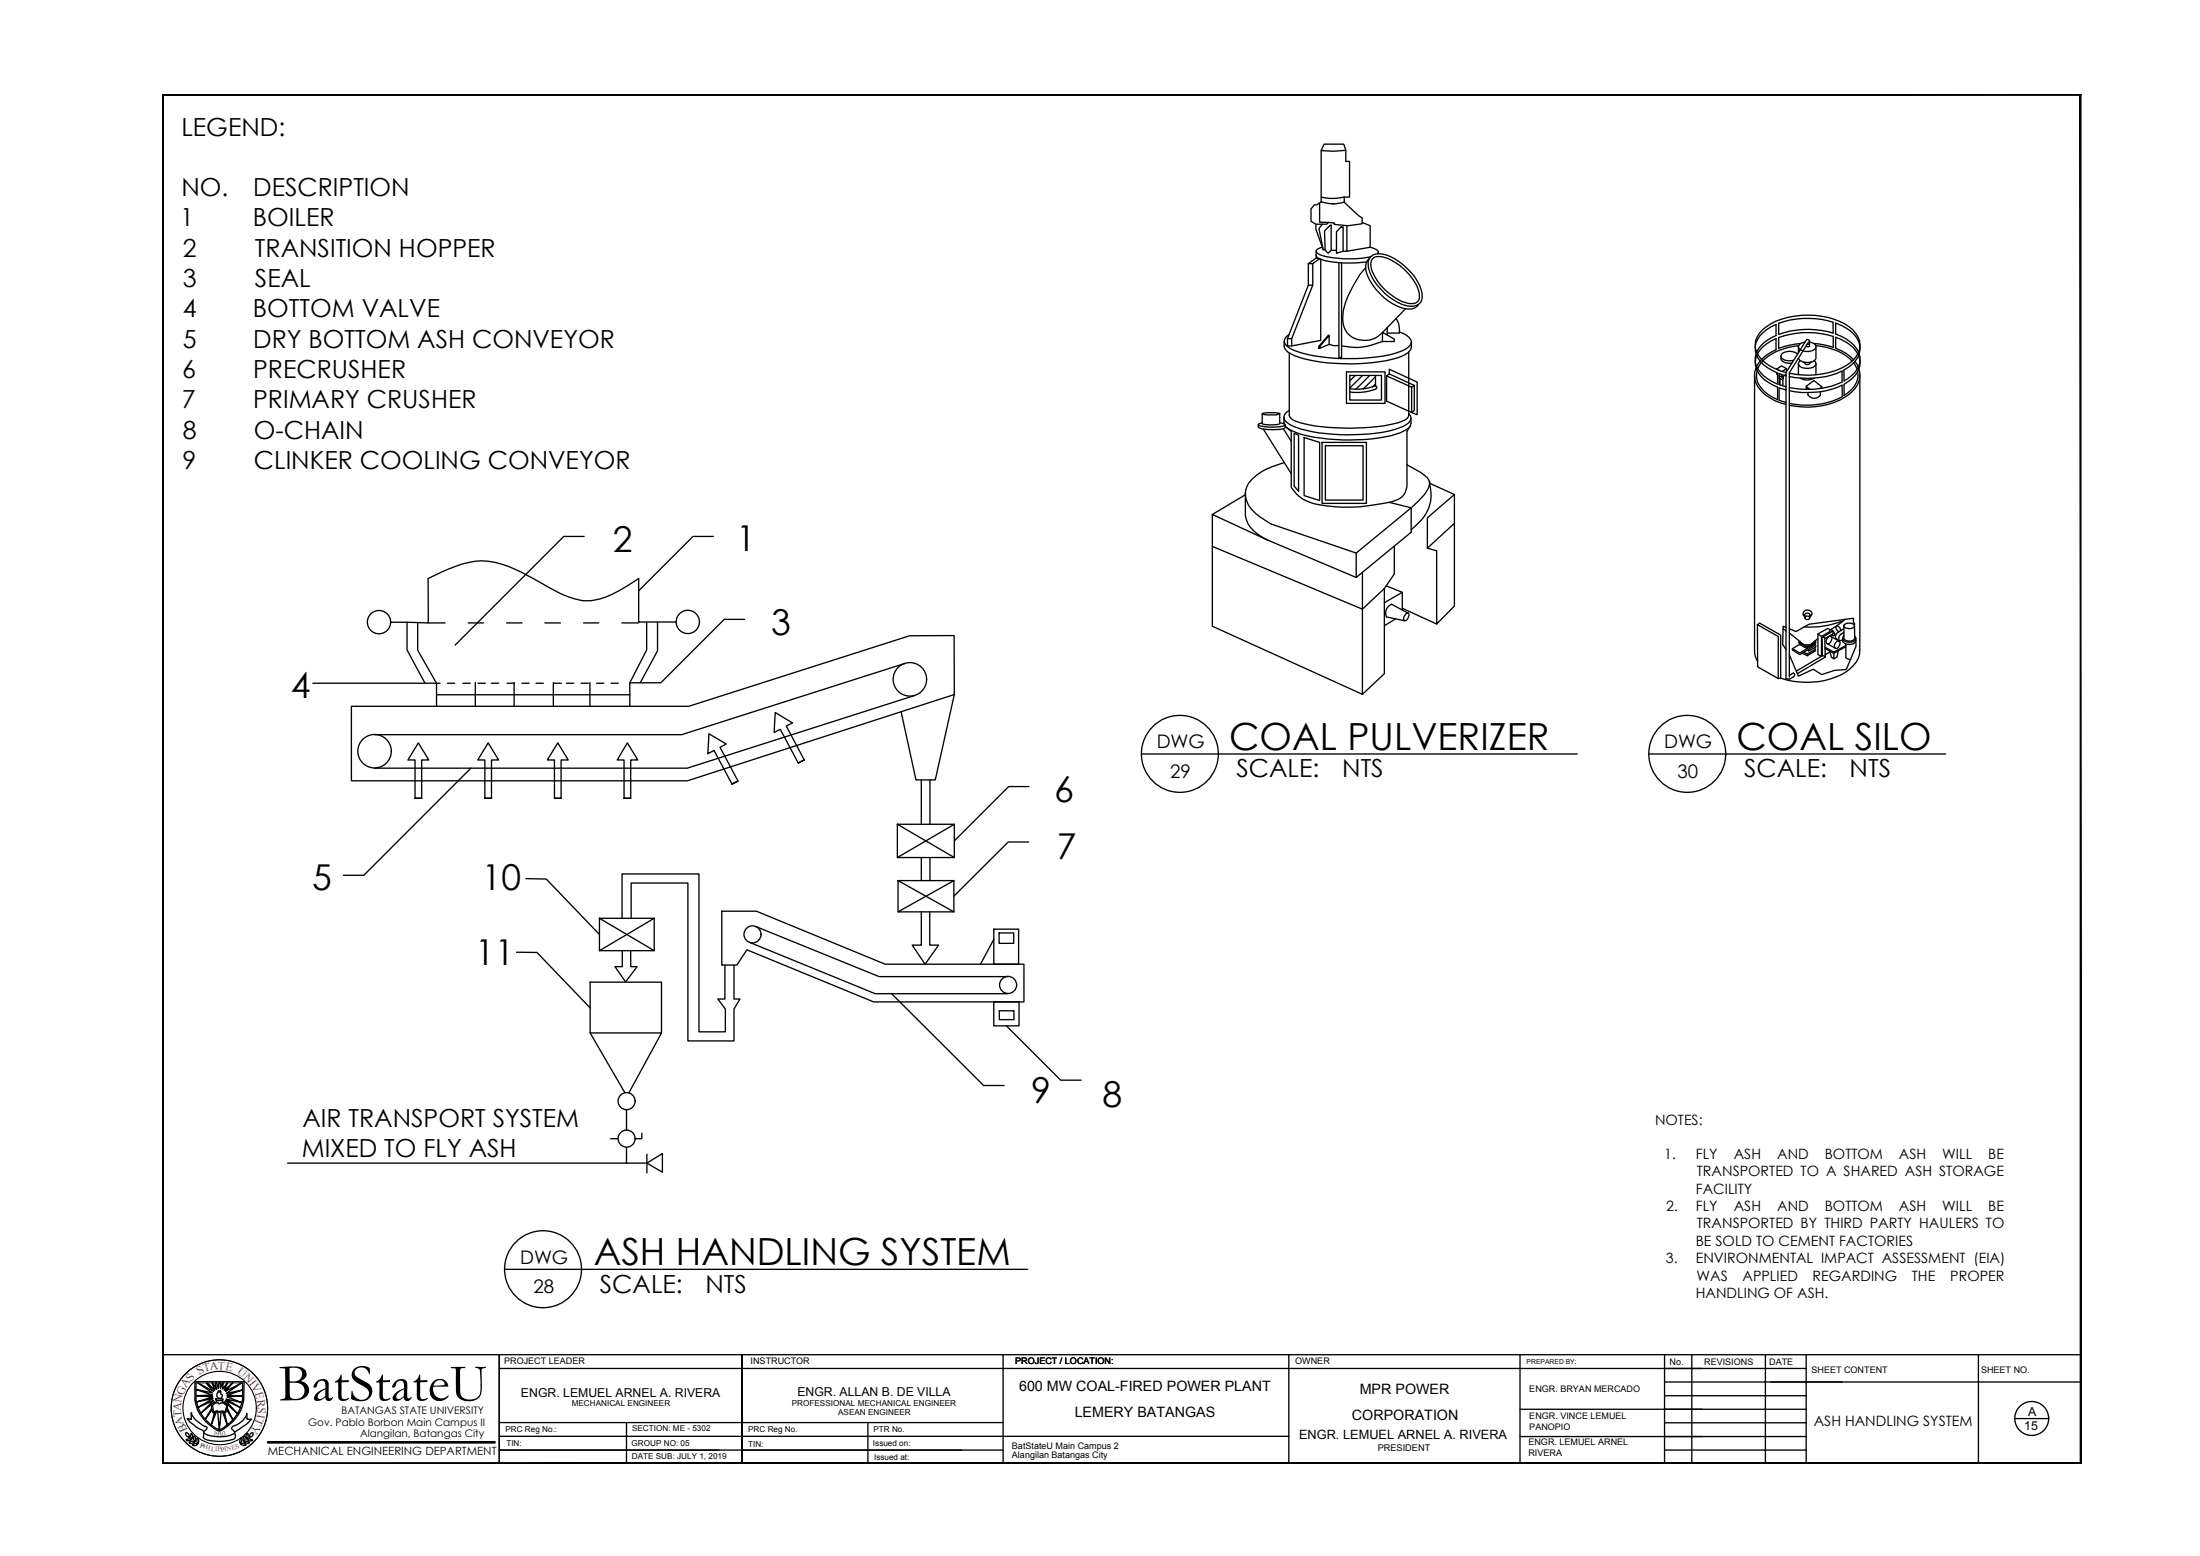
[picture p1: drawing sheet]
<svg xmlns="http://www.w3.org/2000/svg" width="420mm" height="297mm" viewBox="0 0 420 297" stroke-linecap="round" stroke-linejoin="round" font-family="sans-serif">
<!-- layer: WALL -->
<path d="M31 279.4h366.4l-.1-.2zM31.2 279.2h366.1l-366.3 .2zM31 18v261.4l.2-.2zM31 18l.2 .2v261zM31 18l.2 .2 366.2-.2zM31.2 18.2l366.2-.2-.1 .2zM397.4 18l-.1 .2 .1 261.2zM397.3 18.2l.1 261.2-.1-.2z" fill="#000" stroke="#000" stroke-width=".19"/>
<!-- layer: SHEET -->
<g fill="none" stroke="#000" stroke-width=".25">
<path d="M31 258.6h366.4M95.3 258.6v20.8M191.6 258.6v20.8M246.1 258.6v20.8M290.3 258.6v20.8M317.9 258.6v20.8M323.1 258.6v20.8M337.2 258.6v20.8M344.9 258.6v20.8M377.8 258.6v20.8M95.3 261.2h249.6M95.3 276.8h96.3"/>
<path d="M95.3 274.2h150.8M95.3 271.6h96.3M141.7 279.4v-20.8v20.8M165.7 271.6v7.8M290.3 274.2h54.6M290.3 269h54.6M317.9 266.4h27M317.9 263.8h79.5M317.9 276.8h27M317.9 271.6h27M384.7 270.8h6.5"/>
<circle cx="388" cy="270.8" r="3.2"/>
</g>
<!-- layer: 0 -->
<g fill="none" stroke="#000" stroke-width=".25">
<path d="M36.1 274.3h.1v-.1a.61 .61 0 0 0-.7-.7l-.1 .3a.74 .74 0 0 0 .7 .6M36.1 275.3l.7-.2 .3 .2-.2 .2a.52 .52 0 0 1-.8-.1zM36.5 269.8v1.2l-.7-.2M36.6 269.7a3.8 3.8 0 0 0 2 2.3l.9 .5a.65 .65 0 0 1-.5 .7l-.1 .3a6.3 6.3 0 0 0 5.9 .1v-.3l-.5-.5v-.4a4.6 4.6 0 0 0 2.8-2.4v-.2l.1 1.1 .7 .1a12.5 12.5 0 0 1-3.1 2.4l.2 .7a.64 .64 0 0 1-.7 .7l-1 .2a7 7 0 0 1-4.4-.5l-.1-.2a1 1 0 0 0 .1-1.1 1 1 0 0 0-1-.5l-1.6-1.3-.6-.6h.2M36.6 274.8l-.5 .2h-.4l-.1-.1a.79 .79 0 0 1 .9-.1M36.6 269.7h-.1M36.7 274.6a.72 .72 0 0 1-.2-1 .63 .63 0 0 1 .2 1.1M37.2 263.7v3.6a7.8 7.8 0 0 0 4.7 5.9 7.8 7.8 0 0 0 4.6-5.9l.1-3.6M37.2 275.1a.58 .58 0 0 0-.2-.9v.6l.3 .3M37.4 264a8.8 8.8 0 0 0 1 5.9 7.7 7.7 0 0 0 3.7 3.1M37.7 275.7a.54 .54 0 0 1-.4 .3 .54 .54 0 0 1-.5-.2l.6-.3 .3 .3M37.9 275.5v-.2a.52 .52 0 0 0-.2-.7 .75 .75 0 0 0 .2 .9"/>
<path d="M40.4 268.8l-1.2 2.1 1.3-1.7M40.6 268.2l.5-.4a.6 .6 0 0 1 .8 .2 .91 .91 0 0 1 1.3 .2h.1v.1l-.3 1.3a1.37 1.37 0 0 0-1.3-.1l-.4-.2-.3 .3-.2-.1zM41.2 267v.3a1.4 1.4 0 0 0 1.4 0v-.3h-1.4M41.3 269.5l-.9 2.5 .6-2.3M41.3 267.6v.2l-1 .2 .4 1.6a.41 .41 0 0 0 .6-.1l.7 .1a.78 .78 0 0 1 .9 .1h.2l.4-1.5-.1-.2-.2 .1-.7-.4M41.3 267.3v.4M41.7 265.5l.3 .3 .1-.4v.6l.3 .2 .1 .2-.2 .3a.58 .58 0 0 1-.8 0 .58 .58 0 0 1 .2-.9zM41.8 271.6h.2M41.8 271.7h.2M41.8 272h.2M41.8 271.9h.2M42.2 269.5l-.3 3.5-.3-3.4"/>
<path d="M42.5 267.3v.5M42.5 269.6l.9 2.4-.5-2.3M42.8 267.5l2.6 2.4-2.3-2.6 2.8 1.4-2.7-1.6 3 .7-2.8-1.1 2.9-.2-3-.1 3-1.1-3.1 .7 3-2-3.1 1.6 1.4-1.6-1.7 1.4 .6-1.4-.9 1.2 .1-1.2h-.1l-.4 1v-1h-.3l-.1 1-.3-1-.3 .1 .3 1.1-.8-1.2h-.1l.5 1.4-1.4-1.4-.2 .1 1.4 1.5-3-1.6 2.8 1.9-3.3-.7 3.3 1.1-3.1 .1 3.2 .3-3.2 .9 3.2-.6-2.9 1.7 3-1.4-2.4 2.5 2.6-2.2M43.4 268.7l1.1 2.3-1.3-2M45.9 275.5a.79 .79 0 0 0 .2-1l-.3 .5 .1 .5M46 275.6l.5 .3h.4l.1-.1a.79 .79 0 0 0-1-.1M46.3 264a8.8 8.8 0 0 1-.9 5.9 8.3 8.3 0 0 1-3.7 3.1M46.5 275.1a.83 .83 0 0 0 .3-1l-.3 .4v.6M46.7 275.2h.7l.2 .2a.63 .63 0 0 1-1-.1zM47.2 273.7l.1-.1a.72 .72 0 0 1-.2 1l-.1-.5zM47.2 274.8l.2 .2a.63 .63 0 0 0 .8 0 .79 .79 0 0 0-1-.2M47.7 274.3l-.1-.1a.61 .61 0 0 1 .7-.7l.1 .3a.74 .74 0 0 1-.8 .6"/>
</g>
<!-- layer: stair -->
<g fill="none" stroke="#000" stroke-width=".19">
<path d="M37.2 263.7h9.4M37.4 264h8.9"/>
<circle cx="41.9" cy="268.8" r="9.2"/>
</g>
<g fill="none" stroke="#000" stroke-width=".21">
<circle cx="41.9" cy="268.8" r="9.2"/>
<circle cx="41.9" cy="268.8" r="7"/>
</g>
<!-- layer: texts -->
<path d="M51.2 275.3h43.3" fill="none" stroke="#000" stroke-width=".51"/>
<!-- layer: .1 -->
<path d="M141.7 258.6v20.8M119.6 271.6v7.8" fill="none" stroke="#000" stroke-width=".25"/>
<!-- layer: MAIN LINE -->
<g fill="none" stroke="#000" stroke-width=".25">
<path d="M251.9 38.8l.1 .3v3.3l1.7 .1M252.4 38.5l1.8 .4 1.3-.1 1.3-.2M252.9 27.5h3.7l.4 1.2v2.1h.7v6.8h-1v1l2.7 2.5 .8 .5v1.1l-2.8 .4-2.6-.3 .1-.2-1.2-.1-.3 .3h-2.1l-.9-.6v-2.3l.6-.8h.4l.9-.5v-9.9zM254.5 38.9h.1M256.8 37.6l-1.9 .3-2.6-.3M257 28.7l-2.4 .2-2.3-.2M249.9 50.3v4.1l-4 10.2v1.4h.8M249.9 54.4h.8l-4 10.2h-.8M249.9 50.3h.8M251.3 42.8v.9l1.4 4M251.3 48.8a1.37 1.37 0 0 0 1.2 .8 21.1 21.1 0 0 0 8.5 .4M251.3 48v.8"/>
<path d="M251.4 49v.2l.7 .2M251.4 49.2l-1.5 1.1M252 49.4l-1.3 .9v4.1M252.2 49.5v15.5l-5.5 1v-1.4M252.5 42.8l-.6 .8 .8 4.1M252.5 47.2a1.36 1.36 0 0 0-1.2 .8 2.99 2.99 0 0 0 2.6 1.1 22.9 22.9 0 0 0 7.9-.1M252.7 47.7h.4M253.9 43.1l.3-.2v4.9l-.6 .5-.5-.5-.1-3.7zM254.2 47.8h1M255.7 50.1v18.1h.5v-18M256.1 43.3h.4v4.7l-1.3 .3v-4.1zM256.5 48h.7"/>
<path d="M260.2 42.5l1.5 .6v4.1l-4.5 .8v-4.9M260.8 51.1a16.7 16.7 0 0 0-4.4 9.6 3.9 3.9 0 0 0 4.3 4.3 4.4 4.4 0 0 0 3.3-1.5l4.4-4.5M261.5 49.4a2.89 2.89 0 0 0-.2 3.5 11.2 11.2 0 0 0 7 6 2.33 2.33 0 0 0 2.6-.8M261.7 47.2a2.57 2.57 0 0 1 1.5 .8l-.1 .4M261.8 49a3.3 3.3 0 0 1 3.8 0 10.9 10.9 0 0 1 6 7 1.95 1.95 0 0 1-2.4 2.5 10.8 10.8 0 0 1-7.8-7.2 2.26 2.26 0 0 1 .4-2.3zM262.1 49.4a3.1 3.1 0 0 1 3.3 .1 9.8 9.8 0 0 1 5.7 6.8 1.43 1.43 0 0 1-1.9 1.7l-.4-.1a10.5 10.5 0 0 1-7-6.9v-1zM263.2 48.1v.3M241.1 79a7.4 7.4 0 0 1 3.3 0 7.4 7.4 0 0 1-3.3 0v1.9a5.6 5.6 0 0 0 3.3 0v-1.9M245.2 79.6l.1 1.3M245.3 65.1v1M246.1 78.4a1.25 1.25 0 0 0-.9 1 1.25 1.25 0 0 0 .5 1.2 15.1 15.1 0 0 0 7.5 2.2 37 37 0 0 0 13.8-1 3.9 3.9 0 0 0 2.4-1.7l.1-.4-.5-.7M251.9 66.1l.1 .1"/>
<path d="M253.8 64.1v1.6l-1.8 .8v-.3zM253.8 65.7l1 .3h.9M253.8 64.1l-.1-.1-1.8 2.1v.4h.1M257.1 71h7.4v6h-7.4zM257.8 71.7h6v4.7h-6zM257.8 74.2l2.1 .1 1.4-.2 1.4-.5 .2 .2v.3a8.4 8.4 0 0 1-5.1 .7M258.8 71.7l-1 1M260.2 71.7l-2.4 2.4M261.6 71.7l-2.7 2.6M262.7 71.9l-2.3 2.4M262.7 73.3l-.6 .6M262.7 71.7v2"/>
<path d="M264 65.2a12.3 12.3 0 0 1-7.8 .8M264 63.5l2.3 1.2v.5h-2.3zM264.8 71.8l4.8 2.1M264.9 62.5v1.5M265.3 71.4v-.9l5.4 2.4v6.3l-1.1-.5 .5-.3v-4.8l-.5 .3v4.8l-4.8-2.1v-4.8l.5-.4 4.8 2.2M266.6 60.8a4.1 4.1 0 0 1 .7 2.8h-2.4M267.3 63.4a3.3 3.3 0 0 1 2.3 1.8 1.67 1.67 0 0 1-1.1 1.4 24.6 24.6 0 0 1-11.1 1.9 25 25 0 0 1-11.1-2 1.44 1.44 0 0 1-.9-1.9l.8-.7M269 67.2v12.1a1.52 1.52 0 0 1-1.3 1.1 38.8 38.8 0 0 1-15.4 1l-3.2-.5a5 5 0 0 1-2.8-1.3l-.1-12.2M269.5 79.8a1.92 1.92 0 0 1-1.3 2.5 27.2 27.2 0 0 1-11.7 1.7 25.5 25.5 0 0 1-10.1-2l-.9-.7M269.6 65.3a2.01 2.01 0 0 1-1.3 2.4 24.3 24.3 0 0 1-10.2 1.8 27.8 27.8 0 0 1-11.5-1.9 2.01 2.01 0 0 1-1.3-1.5M335.1 71.7v52.5v.7l.6 1.4M335.4 70.2a4.2 4.2 0 0 0 1.7 5.2 10 10 0 0 0 4 1.8"/>
<path d="M335.5 67.9a4.1 4.1 0 0 0 2.2 5.1l1.8 .9v2.4a6 6 0 0 1-4-4l.1-1.6M335.5 67.3a6.4 6.4 0 0 1 3.7-3.2v-2.2a5.9 5.9 0 0 0-4 4.4 4.9 4.9 0 0 0 3.3 4.4l1 .5v2.1a6.2 6.2 0 0 1-4.3-4.3l.2-1.4M335.6 67.6a6.8 6.8 0 0 1 3.6-3v2.2a7.1 7.1 0 0 0-3.7 3.2M339.3 71.1l.2 .4M339.3 70.4v.1M339.7 61.7a16.2 16.2 0 0 1 10.4-.2v2.1a16.5 16.5 0 0 0-10.4 .2zM339.9 70.7l-.6-.3 .9-.5 1 .5-.8 .5M339.9 71.8v.5M339.9 72.2a.49 .49 0 0 0 .7 0M340 72.3v1.2M340.1 68a1.21 1.21 0 0 0 1.5 1.3h.6M340.3 71.5v.5"/>
<path d="M340.5 72.3v1.4M340.6 71.8v.5M341.1 74.4l-1.3-.4v2.4l1.3 .4M341.1 71.5l-.8 .5-.5-.3M341.1 71.1a8.3 8.3 0 0 1-5.6-3.8 3.6 3.6 0 0 1 1.1-4.4 13.6 13.6 0 0 1 10-2.7 12.5 12.5 0 0 1 7.3 2.8 3.9 3.9 0 0 1-.6 6.3 15.1 15.1 0 0 1-11.6 1.9M341.1 71.7l-1.3-.4v2.1l1.3 .4M341.2 70.4v.6M341.7 74.6a16.6 16.6 0 0 0 10.1-1.1v2.2a15.3 15.3 0 0 1-10.1 1.3M341.7 71.9a16.6 16.6 0 0 0 10.1-1.1v2.1a16.4 16.4 0 0 1-10.1 1.1M343.3 67.6a2.26 2.26 0 0 0-3.1 .2 .99 .99 0 0 0 1.1 1h1.2M343.5 66.2v1.1M343.5 69.4v2.1"/>
<path d="M343.5 66a10 10 0 0 0-7.4 3.6l-.4 .8M343.8 72.2a2.52 2.52 0 0 0 2.7 0M343.8 68.8a.69 .69 0 0 0-.3 .8 .69 .69 0 0 0 .6 .5 2.54 2.54 0 0 0 2.7-.4v-.5l-.3-.4M343.9 65.6a15.7 15.7 0 0 0-4.2 .9M344.4 69.1l.5 .5h.5l.5-.5M344.7 65.3a1.08 1.08 0 0 0-1.2 1.1 2.21 2.21 0 0 0 3.3 0v-.4l-.2-.3-1-.4M344.9 74.1v-.4l1.5-1.1 1.5 1.2v.4M345 73.7l.7 .6M345 66v.1l.2 .1 .4-.1v-1.1l-.2-.1h-.4l-3.9 6.2v58.4l.6 .1M345 74.1l.2 .2M345.3 74.9a1.2 1.2 0 0 0 1.8 1l.5-.5M345.4 65.3l-3.7 5.9v58"/>
<path d="M345.6 65.6l-.5 .1M346.4 65.6l1.9 .2 1.8 .5v-2.1a16.9 16.9 0 0 0-10.4 .2v2.1M346.8 66a10.7 10.7 0 0 1 6.9 2.9M346.8 66.2v2.1a1.66 1.66 0 0 1-2.2 .8l-.8-.3-.3-.4M346.8 69.4v2.1M347.7 74.8v.7M347.9 73.8l-.3 .4M354 69.3l.7 1.2M354.3 69l.6 1.1M354.8 67.6a7.3 7.3 0 0 0-4.2-3.2v2.1a9 9 0 0 1 3.4 2.2M355 67.9a4.1 4.1 0 0 1-2.1 5l-.7 .5v2.1a4.6 4.6 0 0 0 2.6-4.5M355 67.3a7.4 7.4 0 0 0-4.4-3.5v-2.1a6.5 6.5 0 0 1 4.6 4.2 4.2 4.2 0 0 1-2.2 4.2l-.9 .6 .1 2a5 5 0 0 0 3-4.5l-.1-.6"/>
<path d="M355 70.4a4.4 4.4 0 0 1-2 5 14.7 14.7 0 0 1-11.3 2M355.2 71.5v52.6a4.9 4.9 0 0 1-2.6 4.1 14.9 14.9 0 0 1-12.5 1.3M231.5 98.2v21.3l28.7 13M237.8 94v4.5a6.9 6.9 0 0 0 4.4 4.7l16.8 7M237.8 94.4l-6.3 3.8 10.7 5M240.3 81.1v.4a5.5 5.5 0 0 0 3.3 .5l1.7-.3 .2-.1v-.5M241.1 80.7l-.6 .2-.1 .3a8.8 8.8 0 0 0 5 0l.1-.1-.2-.2-.9-.2M241.3 81.9l5.3 8.5M245.1 81.8l1.5 2.4M245.1 88.3a11.8 11.8 0 0 0-6.6 3.9 4.1 4.1 0 0 0 .6 5.1 15.3 15.3 0 0 0 3.7 2.7l16.2 5.6M247.2 82.7l.8 .4v10.7l-.8-1zM249.1 83.5l2.9 1v11l-2.9-.9z"/>
<path d="M252.5 84.5h8.5v11.6h-8.5zM253.1 85.1h7.2v10.4h-7.2zM268.7 88.7a13.5 13.5 0 0 1 3.9 2.6l.4 .7a3.9 3.9 0 0 1-1.5 3l-2 1.9-4.2-1M269.3 81.3l-.6 1v10.6a3 3 0 0 1-2.3 2.7 31.1 31.1 0 0 1-16.2 .3 6.3 6.3 0 0 1-3.6-2.9v-10.6l-.8-.7M273 91.9a7.7 7.7 0 0 1-2.5 8.3l-1 .9M273 92.2l4.8 2.2-5.2 4.4v5.8l5.2-4.7M277.8 94.4v21.3l-3.4 3.4v-13.9l-1.8-.6M74.6 118.8h3.1M79.8 118.8v5.3l3.6 6.3h.6M81.8 110.4l3.8-1.7a14.9 14.9 0 0 1 8.9-1.3 34.8 34.8 0 0 1 10.2 4.7 16.5 16.5 0 0 0 7.4 2.6 12.1 12.1 0 0 0 6.2-2l3.7-2.3v8.3h3.6v5.5l-3.3 6.1h-2v4.5h-36.9v-4.4h-2.2l-3.5-6.3v-5.3l4.1 .1zM81.8 118.9h3.2M89.4 118.9h2.9"/>
<path d="M96.7 118.9h3M104.1 118.9h2.9M111.4 118.9h3M111.6 102.4h-3.9l-20.8 20.7M118.8 118.9h3.2M123.5 118.7v5.4l-3.2 6.2M125.6 118.7h3.5M136.2 102.4h-3.9l-10.3 10.4M142.2 118.2h-3.9l-12.1 12.1h-3.9M231.5 104.3l28.7 12 4.2-3.9M259 105.6l10.5-8.7v4.7l-10.5 8.6zM260.2 109.3v23.2"/>
<path d="M264.4 112.4v16.2l-4.2 3.9M264.8 111.8l3 1.3-3.4 2M266.3 104.2v5.4l-1.9 2.8M266.5 118.2l-2.1 1.3M267.8 116.1l6.6 3M267.8 113.1v3.3M268.4 117.3a.37 .37 0 0 1 .5-.2 .37 .37 0 0 1 .1 .5v.3a.58 .58 0 0 1-.9 .5v-.6zM268.9 117.1l-3.1-1.8a1.8 1.8 0 0 0-1 2.5l3.4 .7M335.6 119.3l.1 8 3.9 2.2h.5M341.1 119.8l-.6-.3v3.5l.6 1M344.7 117.7a.75 .75 0 0 1-.1-1.1 .75 .75 0 0 1 1.1 0 .63 .63 0 0 1 .3 .6 .63 .63 0 0 1-.3 .5M344.8 117.7a.41 .41 0 0 1 .6-.1 .41 .41 0 0 1 .1 .6 .41 .41 0 0 1-.6 0 .41 .41 0 0 1-.1-.5z"/>
<path d="M345.7 117.5a.51 .51 0 0 0-.5-.5 .51 .51 0 0 0-.6 .5l.1 .4M345.7 117.4l-.1 .5M352 118.5a16.6 16.6 0 0 1-7.5 1.2M352.1 119.5v2.3a1.25 1.25 0 0 0 2.1 0v-2.3M352.2 119.3a1.4 1.4 0 0 1 2 .1 1.14 1.14 0 0 1-1.6 .5l-.4-.2zM352.4 118.2l-2.8 2-.5-.2-1.9 1 .7 .5 1.5-.9M354.1 119.3l.1-.2-.2-.3v-.8l-8.5 1.2-2.5 1.4-1.3-.6M59.7 130.4h21.5M83.4 134.8h-16.3v14.3h64.2l51-16.5-.1-11.3-8.5 .1-42.2 13.4h-11.2M83.4 132.6h36.9M85.4 130.4h1.4M88.4 130.4h1.4"/>
<path d="M90.8 130.3v4.5M91.3 130.4h1.4M93.8 130.4h1.4M96.8 130.4h1.4M98.2 130.3v4.5M99.7 130.4h1.4M102.4 130.4h1.4M105.7 130.3v4.5M105.8 130.4h1.4M108.2 130.4h1.4M111 130.4h1.4M112.7 130.3v4.5"/>
<path d="M113.9 130.4h1.4M116.7 130.4h1.4M172.8 126.7l-42.6 13.6h-58.7M174.7 132.8l-43.5 13.8h-59.7M182.3 132.6l-3.7 16.3h-3.7l-2.8-13M340.1 129.5v-8.3l-4-2.2-.5 .3 4 2.2v8M340.5 120l.6 .4M341.7 120.8l2.8 2.3h1.3l1.4-1.2M342.3 123.8l1.4 .9 1.4-.9M342.5 128.5l-.8 .4M342.5 129.2l-.8 .5M342.5 128.5l.2 .3-.2 .4"/>
<path d="M343.5 122.6v.1l1.6 .9M344.5 124.5l.7 .3 1.5-.8v.2l-1.5 1-1-.5M345.1 123.4v.2M345.2 124.8v.4M346.5 122.4l.3 .2-1.7 .8-1.6-.8 .3-.2M346.6 122.8v.2l-1.5 .8-1.4-.8 .1-.1M346.6 123v.2l-2.9 1.8-1.4-.9v-.3l1.4-.8M346.6 123.1h.2v.4l-1.4 .8v-.3M346.6 123.6v.4M346.8 122.6v.1l-1.7 .9M347.2 121v4l.7 .3v-3.8M348 121.7l.6 .2"/>
<path d="M348.1 125.2l.5 .2M349 121.8a.49 .49 0 0 1 .7-.3 .49 .49 0 0 1 0 .8 .56 .56 0 0 1-.3 .5 .56 .56 0 0 1-.6-.1v-.4zM349 122.9l1.5 .8M349.4 124.3l.4 1.2 .4 .3v-1.1M349.5 124.5l-.9 .5M349.5 120.8v-.1a.32 .32 0 0 1 .2-.5 .32 .32 0 0 1 .4 .2l.2 .4a.33 .33 0 0 1 0 .5 .33 .33 0 0 1-.5-.1M349.6 121.5l1.7 .9M349.8 120.5a.28 .28 0 0 1 .3 .2 .28 .28 0 0 1-.1 .3M349.9 120.6l-1.9 1.1v3.5l-4.9 2.9M350 121l-1.5 .9 .1 3.5-5.3 3.2M350.5 122.7a.49 .49 0 0 1 .8-.3 .49 .49 0 0 1 0 .8 .53 .53 0 0 1-.4 .5 .53 .53 0 0 1-.5-.1l-.1-.4zM350.6 121.1l-.4 .2"/>
<path d="M351.1 124.2l-.3 1.2-.6 .4M351.6 120.4l-.4-.7a.34 .34 0 0 0-.5-.1 .34 .34 0 0 0 0 .5l.5 .5M351.6 121.1a1.04 1.04 0 0 0-.3 1.3M351.9 121.8a1.02 1.02 0 0 0 1.3 1.2l.8-.1 .4-.6M352.1 120l-1.2 .8a.95 .95 0 0 0-.3 1l.7 .6 .6-.3M352.1 121.4a.67 .67 0 0 0-.1 .8 .67 .67 0 0 0 .7 .4 1.3 1.3 0 0 0 1.7-.8l-.2-.4M352.1 120.7l-.5 .4M352.5 123.2l-2.3 1.3-1.7-1M352.5 123.4l-2.3 1.3-1.7-.9M352.5 122.9v2.7M352.6 125.6l.4 .2 .5 .1M354.4 121.9l.1 1.5-1.9 4.4-2.2 .2-2.5 .8-1.6-1-2.8 1.3-1.8-4.1"/>
<path d="M79.3 152.4h1.2v-7.3h1.4l-2-3.3-2 3.3h1.4v7.3h1.2M89.9 146.6l-20.4 20.5h-3.9M92.6 152.4h1.3v-7.3h1.3l-2-3.3-2 3.3h1.4v7.3h1.3M105.9 152.4h1.3v-7.3h1.3l-2-3.3-2 3.3h1.4v7.3h1.3M119.2 152.4h1.3v-7.3h1.3l-2-3.3-1.9 3.3h1.3v7.3h1.3M140.9 149.1l-1.1 .6-3.4-6.4-1.2 .6 .2-3.8 3.3 1.9-1.2 .7 3.4 6.4-1.1 .6M153.6 145.1l-1.1 .6-3.5-6.5-1.2 .6 .3-3.8 3.3 2-1.2 .6 3.4 6.5-1.1 .6M171.4 157.4h10.9v6.3h-10.9zM171.4 157.4l10.9 6.3M176 148.9v8.5M177.6 148.9v8.5M182.3 157.4l-10.9 6.3"/>
<path d="M196.5 150.2h-3.9l-10.3 10.3M218 143.9h83.2M314.9 143.9h56.7M100.4 167.7l3.9 .1 10.2 10.6M114.5 175.3h10.4v6.2h-10.4zM114.5 175.3l10.4 6.2M118.8 175.3v-8.5h14.7v30.2h5v-4.4l-1.4-1.9h1.3v-6.5M120.5 175.3v-6.7h10.9v30.1h8.8v-6.1l1.1-1.9h-1.1v-6.5M124.9 175.3l-10.4 6.2M137.9 173.9h6.6l24.6 10.2h26.5v7.2h-28.8l-24.2-10-1.9 2.9h-2.8zM143.1 179.9l24 9.8h25.4M144.3 176.9l23.6 9.5h24.6"/>
<path d="M171.5 168.1h10.7v6h-10.7zM171.5 168.1l10.7 6M176 174.1v6.3h-1.8l2.5 3.7 2.6-3.7h-1.7v-6.3M176 163.7v4.4M177.6 163.7v4.4M182.2 168.1l-10.7 6M189.8 177.4h4.7v6.7h-4.7zM189.8 179.3l-2.5 4.8M190.8 178.1h2.8v2h-2.8zM196.4 160.7h-3.9l-10.3 10.4M98.7 181.8h3.8l10.2 10.6M112.7 187.5h13.6v9.7h-13.6z"/>
<path d="M112.7 197.2l6.7 11.4M118.8 181.5v3h-1.4l2.1 3 2.2-3h-1.2v-3M126.3 197.2l-6.2 11.4M170.3 189.7l17.5 17.5h3.9M189.8 191.3h4.8v4.5h-4.8zM190.9 193h2.7v1.6h-2.7zM192.2 195.8l10.4 10.4h3.9M116.6 217.4h1.4M119.6 219v3h-64.7M119.6 211.9v3.8M122.6 216.3v1.1h-1.3M119.6 222h3.9"/>
<path d="M123.5 222l3-1.8v3.6zM123.5 220.3v3.6M96.4 242.3h99.9"/>
<circle cx="72.4" cy="118.8" r="2.22"/>
<circle cx="131.4" cy="118.7" r="2.22"/>
<circle cx="173.8" cy="129.7" r="3.2"/>
<circle cx="71.5" cy="143.4" r="3.2"/>
<circle cx="225.3" cy="143.9" r="7.3"/>
<circle cx="322.2" cy="143.9" r="7.3"/>
<circle cx="143.7" cy="178.4" r="1.63"/>
<circle cx="192.5" cy="188" r="1.63"/>
<circle cx="119.7" cy="217.4" r="1.63"/>
<circle cx="119.7" cy="210.2" r="1.63"/>
<circle cx="103.7" cy="242.3" r="7.3"/>
</g>
<text font-size="10.2" x="53.2" y="267.3">BatStateU</text>
<g font-size="7.1">
<text x="234.8" y="143.1">COAL PULVERIZER</text>
<text x="331.7" y="143.1">COAL SILO</text>
<text x="113.4" y="241.5">ASH HANDLING SYSTEM</text>
</g>
<g font-size="6.8">
<text x="117" y="105.4">2</text>
<text x="140.6" y="105.2">1</text>
<text x="147.2" y="121.2">3</text>
<text x="55.6" y="133.2">4</text>
<text x="201.4" y="153">6</text>
<text x="201.8" y="164">7</text>
<text x="59.6" y="170">5</text>
<text x="92" y="169.9">10</text>
<text x="90.7" y="184.1">11</text>
<text x="196.9" y="210.6">9</text>
<text x="210.6" y="211.2">8</text>
</g>
<g font-size="4.8">
<text x="34.6" y="26">LEGEND:</text>
<text x="34.6" y="37.4">NO.</text>
<text x="48.4" y="37.4">DESCRIPTION</text>
<text x="34.4" y="43.2">1</text>
<text x="48.3" y="43.2">BOILER</text>
<text x="34.9" y="49">2</text>
<text x="48.7" y="49">TRANSITION HOPPER</text>
<text x="34.9" y="54.8">3</text>
<text x="48.7" y="54.8">SEAL</text>
<text x="34.9" y="60.6">4</text>
<text x="48.3" y="60.6">BOTTOM VALVE</text>
<text x="34.9" y="66.4">5</text>
<text x="48.4" y="66.4">DRY BOTTOM ASH CONVEYOR</text>
<text x="34.7" y="77.9">7</text>
<text x="34.8" y="72.2">6</text>
<text x="48.4" y="72.2">PRECRUSHER</text>
<text x="48.4" y="77.9">PRIMARY CRUSHER</text>
<text x="34.9" y="83.7">8</text>
<text x="48.5" y="83.7">O-CHAIN</text>
<text x="34.9" y="89.5">9</text>
<text x="48.5" y="89.5">CLINKER COOLING CONVEYOR</text>
<text x="236.1" y="148.4">SCALE:</text>
<text x="256.3" y="148.4">NTS</text>
<text x="333.1" y="148.4">SCALE:</text>
<text x="353.2" y="148.4">NTS</text>
<text x="57.8" y="215.1">AIR TRANSPORT SYSTEM</text>
<text x="57.6" y="220.9">MIXED TO FLY ASH</text>
<text x="114.6" y="246.8">SCALE:</text>
<text x="134.7" y="246.8">NTS</text>
</g>
<g font-size="3.6">
<text x="220.9" y="142.9">DWG</text>
<text x="317.8" y="142.9">DWG</text>
<text x="223.4" y="148.5">29</text>
<text x="320.4" y="148.5">30</text>
<text x="99.3" y="241.3">DWG</text>
<text x="101.9" y="246.9">28</text>
</g>
<g font-size="2.7">
<text x="316.1" y="214.7">NOTES:</text>
<text x="317.9" y="221.2">1.</text>
<text x="323.9" y="221.2">FLY</text>
<text x="331.1" y="221.2">ASH</text>
<text x="339.4" y="221.2">AND</text>
<text x="348.5" y="221.2">BOTTOM</text>
<text x="362.6" y="221.2">ASH</text>
<text x="370.9" y="221.2">WILL</text>
<text x="379.7" y="221.2">BE</text>
<text x="323.9" y="227.8">FACILITY</text>
<text x="324.1" y="224.5">TRANSPORTED TO A SHARED ASH STORAGE</text>
<text x="318.2" y="231.1">2.</text>
<text x="323.9" y="231.1">FLY</text>
<text x="331.1" y="231.1">ASH</text>
<text x="339.4" y="231.1">AND</text>
<text x="348.5" y="231.1">BOTTOM</text>
<text x="362.6" y="231.1">ASH</text>
<text x="370.9" y="231.1">WILL</text>
<text x="379.7" y="231.1">BE</text>
<text x="323.9" y="237.8">BE SOLD TO CEMENT FACTORIES</text>
<text x="324.1" y="234.5">TRANSPORTED BY THIRD PARTY HAULERS TO</text>
<text x="318.1" y="241.1">3.</text>
<text x="323.9" y="241.1">ENVIRONMENTAL IMPACT ASSESSMENT (EIA)</text>
<text x="324" y="244.5">WAS</text>
<text x="332.8" y="244.5">APPLIED</text>
<text x="346.2" y="244.5">REGARDING</text>
<text x="365.1" y="244.5">THE</text>
<text x="372.5" y="244.5">PROPER</text>
<text x="323.9" y="247.8">HANDLING OF ASH.</text>
<text x="194.6" y="265.5">600 MW COAL-FIRED POWER PLANT</text>
<text x="259.7" y="266.1">MPR POWER</text>
<text x="205.2" y="270.5">LEMERY BATANGAS</text>
<text x="258.2" y="271.1">CORPORATION</text>
<text x="346.4" y="272.2">ASH HANDLING SYSTEM</text>
</g>
<g font-size="2.4">
<text x="248.1" y="274.8">ENGR. LEMUEL ARNEL A. RIVERA</text>
<text x="386.6" y="273">15</text>
<text x="387.3" y="270.3">A</text>
</g>
<g font-size="2.3" fill="#f00">
<text x="36.6" y="263.8" transform="rotate(-56 36.6 263.8)">S</text>
<text x="38.1" y="262.6" transform="rotate(-33 38.1 262.6)">S</text>
<text x="39" y="262" transform="rotate(-14 39 262)">T</text>
<text x="40.1" y="261.6" transform="rotate(-6 40.1 261.6)">A</text>
<text x="41.5" y="261.5" transform="rotate(3 41.5 261.5)">T</text>
<text x="42.9" y="261.5" transform="rotate(12 42.9 261.5)">E</text>
<text x="45.2" y="262.1" transform="rotate(37 45.2 262.1)">U</text>
<text x="46.4" y="263" transform="rotate(46 46.4 263)">N</text>
<text x="34.5" y="269.5" transform="rotate(-86 34.5 269.5)">A</text>
<text x="34.6" y="267.9" transform="rotate(-78 34.6 267.9)">N</text>
<text x="35" y="266.4" transform="rotate(-65 35 266.4)">G</text>
<text x="35.5" y="265" transform="rotate(-57 35.5 265)">A</text>
<text x="47.5" y="264.1" transform="rotate(52 47.5 264.1)">I</text>
<text x="47.9" y="264.6" transform="rotate(61 47.9 264.6)">V</text>
<text x="48.7" y="265.9" transform="rotate(74 48.7 265.9)">E</text>
<text x="49" y="267.3" transform="rotate(84 49 267.3)">R</text>
<text x="49.1" y="270" transform="rotate(100 49.1 270)">I</text>
<text x="49.2" y="268.7" transform="rotate(94 49.2 268.7)">S</text>
<text x="34.7" y="270.6" transform="rotate(-94 34.7 270.6)">T</text>
<text x="35.2" y="271.8" transform="rotate(-110 35.2 271.8)">A</text>
<text x="35.9" y="273" transform="rotate(-114 35.9 273)">B</text>
<text x="48.5" y="271.9" transform="rotate(122 48.5 271.9)">Y</text>
<text x="49" y="270.6" transform="rotate(115 49 270.6)">T</text>
</g>
<g font-size="2.3">
<text x="99.5" y="266.7">ENGR. LEMUEL ARNEL A. RIVERA</text>
<text x="152.3" y="266.5">ENGR. ALLAN B. DE VILLA</text>
</g>
<text font-size="2.2" x="51.2" y="277.7">MECHANICAL ENGINEERING DEPARTMENT</text>
<g font-size="2">
<text x="65.2" y="270">BATANGAS STATE UNIVERSITY</text>
<text x="58.9" y="272.2">Gov. Pablo Borbon Main Campus II</text>
<text x="68.8" y="274.4">Alangilan, Batangas City</text>
</g>
<text font-size="1.8" x="263.1" y="277">PRESIDENT</text>
<g font-size="1.7">
<text x="96.3" y="260.4">PROJECT LEADER</text>
<text x="143.4" y="260.5">INSTRUCTOR</text>
<text x="193.9" y="260.5">PROJECT / LOCATION:</text>
<text x="247.4" y="260.5">OWNER</text>
<text x="318.9" y="260.5">No.</text>
<text x="325.5" y="260.5">REVISIONS</text>
<text x="337.9" y="260.5">DATE</text>
<text x="346" y="262.2">SHEET CONTENT</text>
<text x="378.3" y="262.2">SHEET NO.</text>
<text x="292.1" y="265.8">ENGR. BRYAN MERCADO</text>
<text x="291.9" y="275.9">ENGR. LEMUEL ARNEL</text>
<text x="292.1" y="271">ENGR. VINCE LEMUEL</text>
<text x="292.1" y="273">PANOPIO</text>
<text x="193.3" y="276.6">BatStateU Main Campus 2</text>
<text x="193.3" y="278.3">Alangilan Batangas City</text>
<text x="291.9" y="278">RIVERA</text>
</g>
<g font-size="1.6">
<text x="109.2" y="268.4">MECHANICAL ENGINEER</text>
<text x="151.2" y="268.5">PROFESSIONAL MECHANICAL ENGINEER</text>
<text x="96.5" y="273.4">PRC Reg No.:</text>
<text x="96.7" y="276">TIN:</text>
<text x="120.6" y="276">GROUP NO: 05</text>
<text x="120.7" y="273.3">SECTION: ME - 5302</text>
<text x="142.9" y="273.4">PRC Reg No.</text>
<text x="160.1" y="270">ASEAN ENGINEER</text>
<text x="166.8" y="273.3">PTR No.</text>
<text x="120.7" y="278.6">DATE SUB: JULY 1, 2019</text>
<text x="142.9" y="276.1">TIN:</text>
<text x="166.7" y="276.1">Issued on:</text>
<text x="166.9" y="278.7">Issued at:</text>
</g>
<text font-size="1.3" x="291.6" y="260.4">PREPARED BY:</text>
<g font-size="1.3" fill="#f00">
<text x="40.7" y="274" transform="rotate(8 40.7 274)">1</text>
<text x="41.3" y="274.1">90</text>
<text x="42.6" y="274.1" transform="rotate(-11 42.6 274.1)">3</text>
<text x="38.1" y="276.1" transform="rotate(25 38.1 276.1)">P</text>
<text x="38.7" y="276.5" transform="rotate(16 38.7 276.5)">H</text>
<text x="39.7" y="276.8" transform="rotate(11 39.7 276.8)">I</text>
<text x="40.3" y="276.9" transform="rotate(9 40.3 276.9)">L</text>
<text x="41.1" y="277">IP</text>
<text x="42.2" y="277.1" transform="rotate(-7 42.2 277.1)">P</text>
<text x="42.9" y="277.1" transform="rotate(-6 42.9 277.1)">I</text>
<text x="43.4" y="277" transform="rotate(-13 43.4 277)">N</text>
<text x="44.3" y="276.8" transform="rotate(-16 44.3 276.8)">E</text>
<text x="45" y="276.6" transform="rotate(-14 45 276.6)">S</text>
</g>
</svg>
